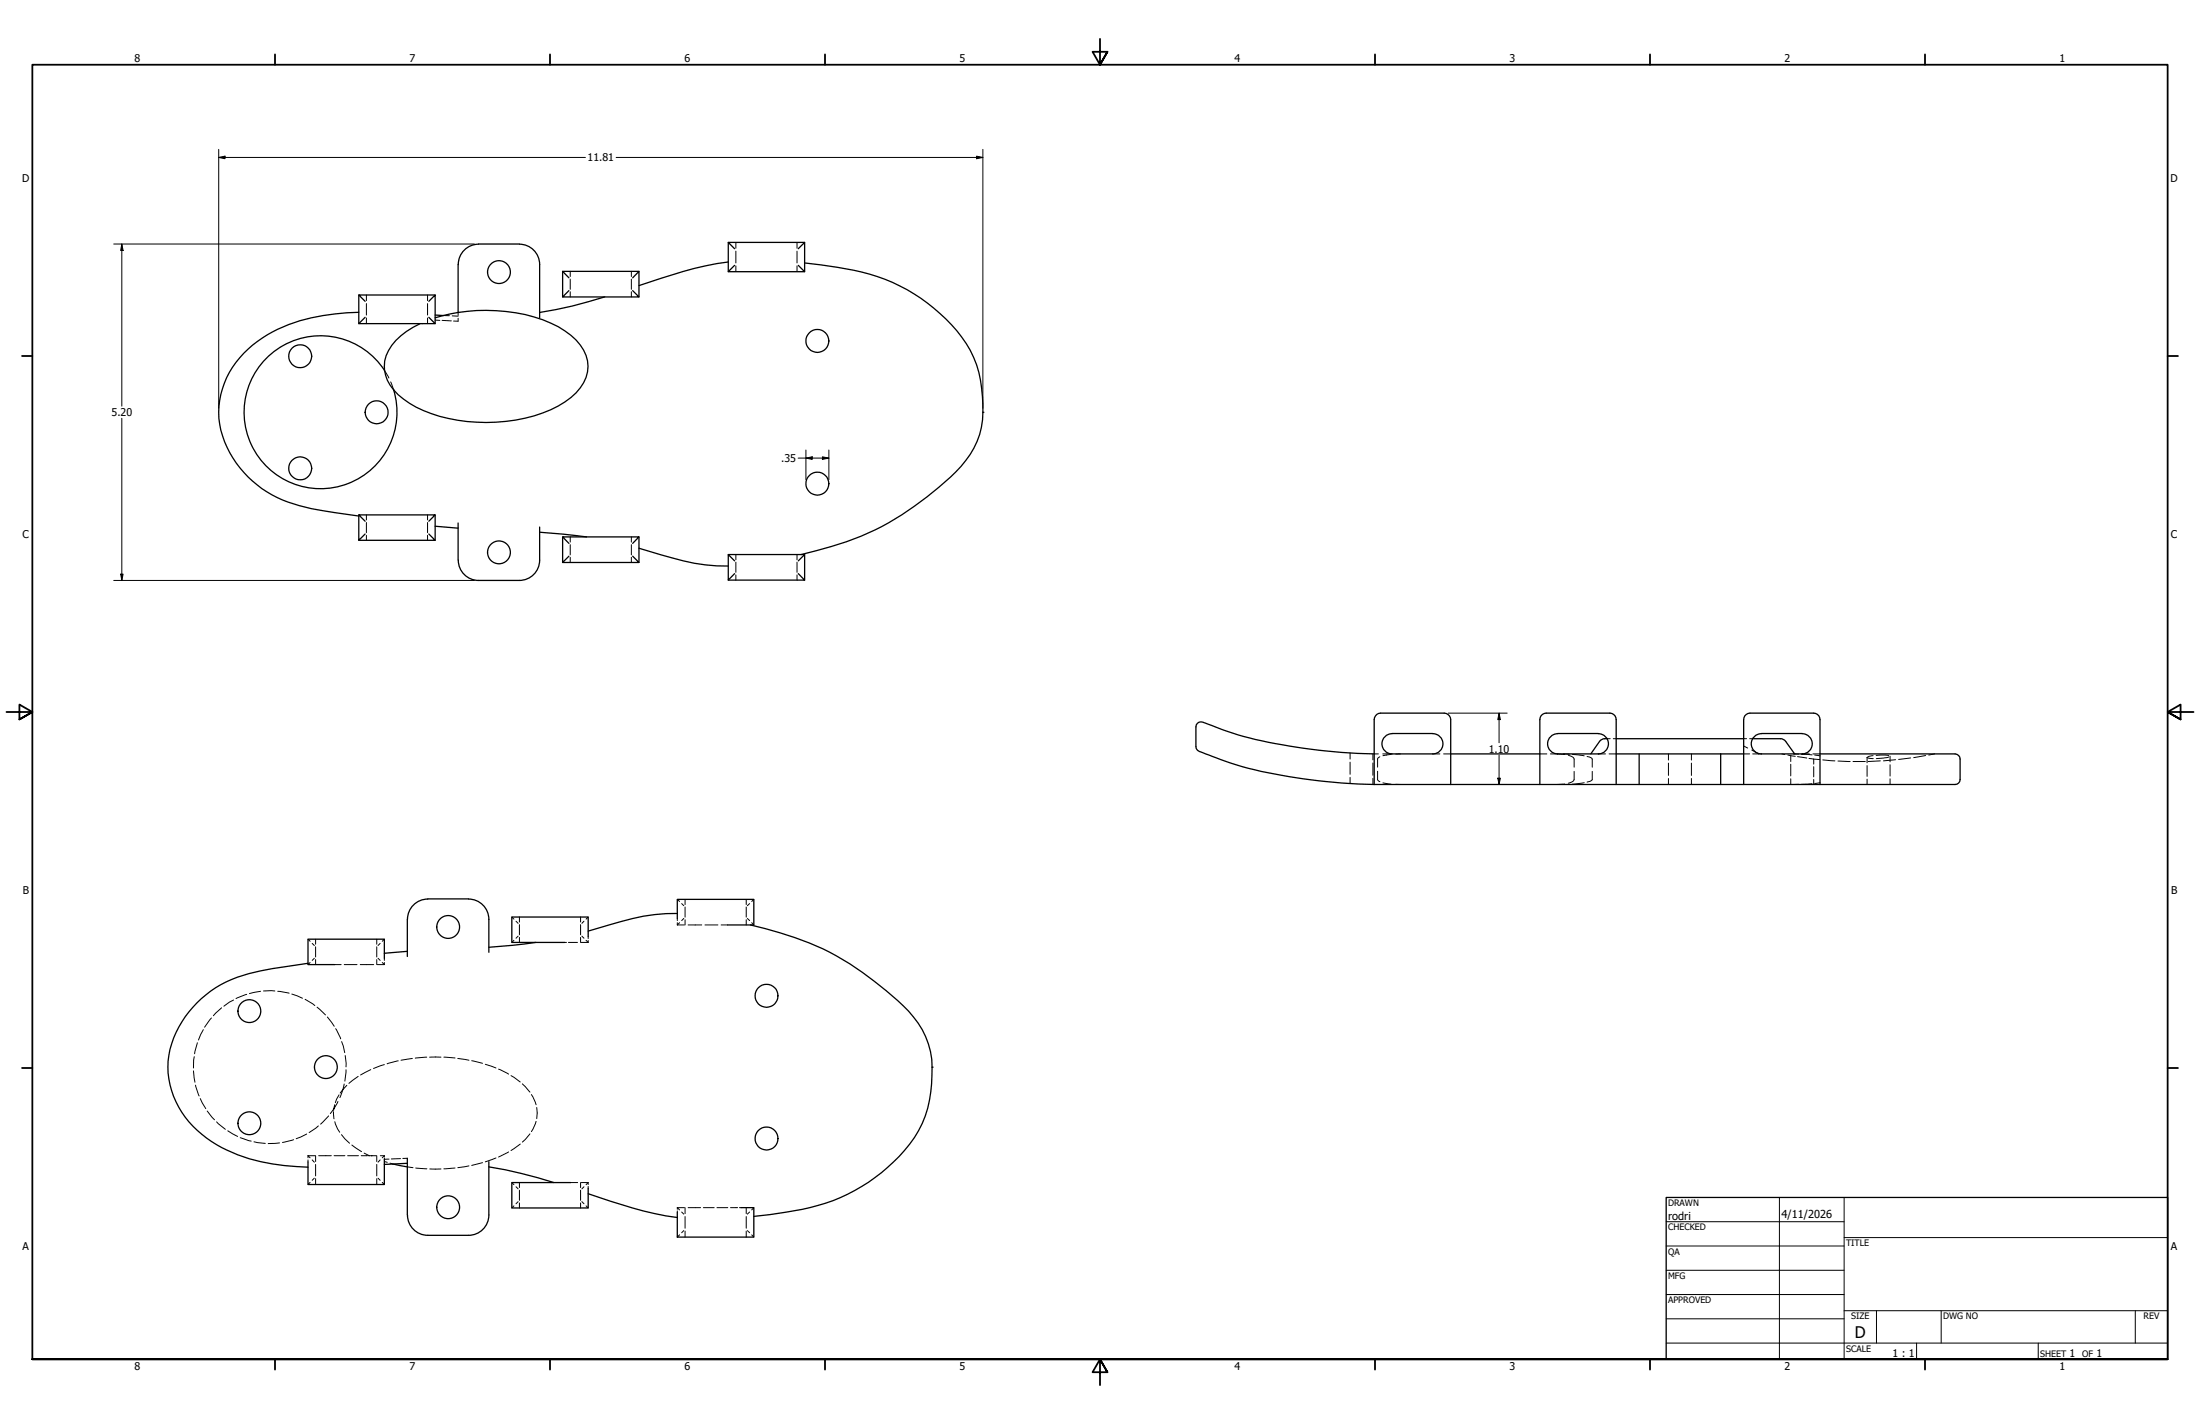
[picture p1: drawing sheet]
<svg xmlns="http://www.w3.org/2000/svg" width="864mm" height="559mm" viewBox="0 0 864 559" stroke-linecap="round" stroke-linejoin="round" font-family="sans-serif">
<!-- layer: Hidden (ANSI) -->
<g fill="none" stroke="#000" stroke-width=".39">
<path d="M288.9 95.1v2.3M288.9 98.6v4.6M312.9 95.1v2.3M312.9 98.6v4.6M143.8 115.8v2.2M143.8 119.1v4.5M167.8 115.8v2.2M167.8 119.1v4.5M223.8 106.5v2M223.8 109.5v4M223.8 114.5v2M247.8 106.5v2"/>
<path d="M247.8 109.5v4M247.8 114.5v2M288.9 104.3v2.3M312.9 104.3v2.3M143.8 124.8v2.2M165.6 127h.2M165.9 127h.2M167.8 124.8v2.2M170.8 125.6l1.9 .1M173.5 125.7l3.7 .2M174.1 123.8l2.3 .1M177.5 124l2.3 .1"/>
<path d="M179.8 122.6v1.2M179.8 124.9v1.1h-1.7M150.9 145.4l1.8 2.9M153.4 149.9l1.2 3.1M143.8 202.1v1.9M143.8 205v4M143.8 210.1v1.9M167.8 202.1v1.9M167.8 205v4M167.8 210.1v1.9M223.8 210.7v2M223.8 213.7v4"/>
<path d="M223.8 218.7v2M247.8 210.7v2M247.8 213.7v4M247.8 218.7v2M288.9 217.6v2M312.9 217.6v2M288.9 220.6v4M288.9 225.6v2M312.9 220.6v4M312.9 225.6v2M530 295.5v2.4M530 299.1v4.7"/>
<path d="M538.9 295.8v2.4M538.9 299.4v4.8M539.4 295.8h1.7M541.7 297l-.9 .9v3.2M542.8 295.8h2.3M545.8 295.8h.6M546 296l-3.1 .5M549.7 295.8l-1.8 .1M562.4 295.8h2.8M566.7 295.8h2.8M604.5 295.8h2.7M608.6 295.8h2.7"/>
<path d="M611.3 295.8h.1M611.3 295.8l2.9 .3M613.7 295.8l2.4 .2M615.6 296.4l.3 .1a2.23 2.23 0 0 1 2 1.4v3.2M617.2 296l4.7 .6M623 296.9a2.2 2.2 0 0 1 2 1v3.2M627.4 295.8h2.8M630.9 289.9h1.2M631.6 295.8h2.8M633.3 289.9h1.1M654.9 295.8v2.5M654.9 299.5v4.8"/>
<path d="M664 295.8v2.5M664 299.5v4.8M684.5 295.8h2.3M684.5 292.7l1.6 .9M684.5 289.9h1.1M686.8 289.9h1.2M687.6 294.3l1.6 .9M688 295.8h2.8M689.7 295.5l.2 .1M690.1 295.7l.3 .1M691.1 295.8h.4M699.5 295.8l1.1 .3"/>
<path d="M701.8 296.3l1.1 .2M702.9 296.5l1.8 .3M702.9 296.5v2.3M702.9 299.9v4.6M704 295.8l2.1 .1M705.6 296.9l3.6 .6M707.1 296l4.2 .2M707.5 295.8h2.7M710.1 297.6l1.9 .3M711.6 295.8h2.8M712 297.9l2.3 .2M712 297.9v1.9"/>
<path d="M712.3 296.3l2.1 .3M715.5 298.2l4.8 .4M721.5 298.6l4.7 .2M727.4 298.8h4.8M732.9 297.2l2.4 .5M732.9 297.2v2.1M735.3 296.5l-1.6 .3-.8 .4M736.5 296.4l4.9 .1M738.1 298.6l-4.7 .2M741.4 297.1l-4.9 .6M741.9 296.7v2.3M744.1 298.1l-4.8 .5"/>
<path d="M750 297.4l-4.7 .6M755.9 296.5l-4.7 .8M759.5 295.8l-2.4 .5M530 305.1v2.4M538.9 305.4v2.4M539.4 307.8h1.7M540.8 302.6v3.5l.9 .7M542.8 307.8h1.6M542.9 307.2l3.1 .5M547.9 307.8h1.8M614.2 307.7l-2.9 .1M616.1 307.8h-2.4"/>
<path d="M617.9 302.7v3.2a2.37 2.37 0 0 1-2.3 1.4M621.9 307.1l-4.7 .6M625 302.7v3.4l-2 .8M654.9 305.5v2.3M664 305.5v2.3M702.9 305.6v2.2M706.1 307.8h-2.1M711.3 307.5l-4.2 .3M712 300.9v4M712 305.9v1.9M714.4 307.1l-2.1 .4M732.9 300.4v4.3"/>
<path d="M732.9 305.8v2M741.9 300.1v4.4M741.9 305.6v2.2M200.9 359.9l.8 .8M203.9 359.9v1.9M227.9 359.9v1.9M230.9 359.9l-.8 .8M265.9 352.9l.9 .9M267.6 354.6l.8 .8M268.9 352.9v2.1M268.9 355.9v4M292.9 352.9v2.1"/>
<path d="M292.9 355.9v4M294.3 354.6l-.9 .8M295.9 352.9l-.8 .9M120.9 368.6l.8 .8M121.7 377.7l-.8 .8M122.6 370.2l.8 .8M123.4 376l-.8 .9M123.9 368.6v1.9M123.9 371.5v4M123.9 376.6v1.9M131.4 378.5h2.5M135.1 378.5h5"/>
<path d="M141.4 378.5h5.3M147.9 368.6v1.9M147.9 371.5v4M147.9 376.6v1.9M148.1 378.5h2.8M148.4 376l.8 .9M149.2 370.2l-.8 .8M150.1 377.7l.8 .8M150.9 376v.9M150.9 377.7v.8M150.9 368.6l-.8 .8M201.7 369l-.8 .8"/>
<path d="M202.6 361.5l.8 .8M203.4 367.3l-.8 .9M203.9 362.8v4M203.9 367.9v1.9M221.6 369.8h.8M223.1 369.8h3.6M227.9 362.8v4M227.9 367.9v1.9M228.1 369.8h2.8M228.4 367.3l.8 .9M229.2 361.5l-.8 .8M230.1 369l.8 .8"/>
<path d="M230.9 367.5v.8M230.9 369.1v.7M265.9 360.4v.9M265.9 362.1v.9M265.9 363h2.8M266.8 362.1l-.9 .9M268.4 360.4l-.8 .9M268.9 360.9v2.1M270.1 363h5.4M276.7 363h5.1M283.1 363h2.5M292.9 360.9v2.1"/>
<path d="M293.4 360.4l.9 .9M295.1 362.1l.8 .9M83 399.5l-2.7 3.6M87 395.5l-3.2 3.1M91.7 392.4l-3.8 2.4M96.8 390.2l-4.2 1.7M102.3 389l-4.4 .9M103.4 388.9h4.5M109 389l4.5 .8M114.6 390.1l4.1 1.6M119.8 392.2l3.8 2.4M124.5 395.2l3.3 3.1"/>
<path d="M128.5 399.1l2.7 3.6M76.3 414.7l-.4 4.4M77.5 409.2l-1.1 4.3M79.8 404.1l-1.9 4M131.8 403.7l1.9 4M134.1 408.7l1.2 4.4M135.5 414.2l.3 4.5M135.8 419.8l-.4 4.4M145.5 419.7l-4 2.1M150.9 417.8l-4.3 1.5M156.3 416.3l-4.3 1.1M161.9 415.4l-4.5 .7"/>
<path d="M167.5 414.8l-4.5 .4M168.7 414.8h4.4M174.2 414.8l4.4 .4M179.7 415.4l4.4 .7M185.2 416.2l4.2 1.1M190.5 417.6l4.2 1.5M195.7 419.5l3.9 2M75.9 420.2l.6 4.5M76.8 425.8l1.4 4.3M78.6 431.1l2.2 3.9M81.3 436l2.9 3.4M129 437.9l-3.1 3.2"/>
<path d="M130.9 436.2l.2 2.8M130.9 435.7l.1-.5-1.3 1.8M132.7 432.2l-1.7 3 .4-1.7M133.1 429.6l-1.5 3.1M134.6 427.5l-1.2 3.2M134.6 427.5l-1.1 1.4M135.1 425.4l-.5 2.1M136.1 425.9l-1.5 1.6M140.6 422.4l-3.6 2.7M200.6 422.1l3.6 2.5M205 425.3l3 3.3M208.6 429.5l1.8 4"/>
<path d="M210.7 434.6v4.4M85 440.2l3.5 3M89.4 443.7l3.9 2.3M94.3 446.5l4.3 1.3M99.7 448.1l4.4 .6M109.7 448.5l-4.4 .3M115.3 447.2l-4.4 1.1M120.4 445l-4.1 1.8M120.9 453.5h2.8M120.9 453.5v.8M120.9 455.2v.8M120.9 453.5l.8 .8"/>
<path d="M122.6 455.2l.8 .9M123.9 453.5v2.3M123.9 456.9v4.6M125 441.8l-3.7 2.6M125.1 453.5h4.9M131.1 453.5h4.3M131.4 440.2l1.1 2.8 .8 1.3M134 445.3l3.2 3.3M136.5 453.5h4.2M138.1 449.3l3.8 2.6M141.8 453.5h2.5M142.9 452.5l2.1 1"/>
<path d="M144.6 453.5h.6M145.5 453.5h.4M146.1 453.5h1.6M147.9 453.5v2.3M147.9 456.9v4.6M149.2 455.2l-.8 .9M149.3 453.5h1.6M150.9 453.5v.5M150.9 454.5v.4h1.8M150.9 453.5l-.8 .8M150.9 455.8l1.1 .3M153.1 456.4l1.1 .4"/>
<path d="M157.2 454.7l-3.6 .1M159.9 457.9l2.2 .3M159.9 454.5l-1.8 .1M163.2 458.3l4.4 .4M168.7 458.7h4.4M178.6 458.3l-4.4 .4M184.1 457.5l-4.4 .7M189.4 456.2l-4.2 1.1M194.7 454.4l-4.2 1.5M199.6 452.1l-3.9 1.9M204.2 448.9l-3.6 2.6M208 444.9l-3 3.3"/>
<path d="M210.4 440.1l-1.8 4M121.7 464l-.8 .8M123.4 462.3l-.8 .9M123.9 462.5v2.3M147.9 462.5v2.3M148.4 462.3l.8 .9M150.1 464l.8 .8M200.9 464.1l.8 .8M201.7 473.2l-.8 .8M202.6 465.7l.8 .8M203.4 471.6l-.8 .8M203.9 464.1v1.9"/>
<path d="M203.9 467v4M203.9 472.1v1.9M224 464.1h2.8M227.9 464.1v1.9M227.9 467v4M227.9 472.1v1.9M228.2 464.1h2.7M228.4 471.6l.8 .8M229.2 465.7l-.8 .8M230.1 473.2l.8 .8M230.9 464.1v.7M230.9 465.6v.7"/>
<path d="M230.9 464.1l-.8 .8M265.9 473.9h2.8M265.9 473.9v.6M265.9 475.2v.5M265.9 473.9l.9 .9M267.6 475.6l.8 .8M268.9 473.9v2.3M268.9 477.4v4.6M270.1 473.9h4.9M276.1 473.9h4.3M281.4 473.9h4.3M286.8 473.9h2.8"/>
<path d="M290.3 473.9h.6M292.9 473.9v2.3M292.9 477.4v4.6M294.3 475.6l-.9 .8M295.9 473.9l-.8 .9M266.8 484.6l-.9 .9M268.4 482.9l-.8 .8M268.9 483.1v2.4M292.9 483.1v2.4M293.4 482.9l.9 .8M295.1 484.6l.8 .9"/>
</g>
<!-- layer: Visible (ANSI) -->
<g fill="none" stroke="#000" stroke-width=".51">
<path d="M285.9 95.1v11.5M313.4 97.6l2.4-2.5v11.5M315.8 95.1h-29.9l2.5 2.5M140.8 115.8v11.2M168.3 118.2l2.5-2.4v11.2M170.8 115.8h-30l2.5 2.4M179.8 103.8v18.8M179.9 103.8a8.1 8.1 0 0 1 7.9-8h16.1a8 8 0 0 1 7.9 8M211.8 103.8v20.9M220.9 106.5v10M223.3 114l-2.4 2.5h29.9l-2.5-2.5M237.4 116.5a164.7 164.7 0 0 1-25.6 6.1"/>
<path d="M248.3 109l2.5-2.5v10M250.8 106.5h-29.9l2.4 2.5M285.9 102.8a130.4 130.4 0 0 0-26.4 6.4l-8.7 2.9M288.4 104.1l-2.5 2.5h29.9l-2.4-2.5M315.8 103.2a120.9 120.9 0 0 1 31.6 6.4 68.6 68.6 0 0 1 33.5 27.9 50.7 50.7 0 0 1 3.7 33 37.7 37.7 0 0 1-11.5 16.8 117 117 0 0 1-40.9 25.3l-17.7 5M140.8 122.6a73.9 73.9 0 0 0-36 8.8 35.9 35.9 0 0 0-18.9 30.4 38.6 38.6 0 0 0 16.8 29.9 52.8 52.8 0 0 0 24 8.7l14.1 2.1M143.3 124.5l-2.5 2.5h30l-2.5-2.5M164.9 127a25.2 25.2 0 0 0-13.3 12.6l-.6 2.1-.1 3.7M170.8 123.6l3.3 .2M179.8 122.6a66.4 66.4 0 0 1 39.3 5.6 21.3 21.3 0 0 1 11.5 13.4 15 15 0 0 1-6.5 14.4 54.4 54.4 0 0 1-33.3 9.8 59.2 59.2 0 0 1-30.1-7.6l-4.4-3.3-1.7-1.9M179.8 122.6l-9 2.1M150.9 145.3a30 30 0 0 0-50.5 .5 30 30 0 0 0 21.5 45.7 30 30 0 0 0 32.6-38.5"/>
<path d="M150.9 145.4a14.3 14.3 0 0 0 3.7 7.6M140.8 202.1v9.9l2.5-2.4M143.3 204.5l-2.5-2.4h30l-2.5 2.4M168.3 209.6l2.5 2.4h-30M170.8 202.1v9.9M170.8 206.5l9 .8M179.8 205.2v14.6M179.9 219.8a8 8 0 0 0 8 8h15.9a8 8 0 0 0 8-8M211.8 208.9l18.5 1.8M211.8 206.8v13M220.9 210.7v10l2.4-2.5M223.3 213.2l-2.4-2.5h29.9l-2.5 2.5"/>
<path d="M248.3 218.2l2.5 2.5h-29.9M250.8 215.1l8.7 2.6a80.8 80.8 0 0 0 26.4 4.4M250.8 210.7v10M285.9 217.6h29.9M288.4 220.1l-2.5-2.5v10l2.5-2.5M313.4 225.1l2.4 2.5h-29.9M313.4 220.1l2.4-2.5v10M539.4 295.8a209 209 0 0 1-57.6-8.8l-7.3-2.7a6.2 6.2 0 0 0-3.8-.9l-1.1 1.1-.1 .7v7.8a3.3 3.3 0 0 0 2.9 2.5 142.5 142.5 0 0 0 39.2 10.1l15.2 1.7 12.6 .5M546.4 287.8h16M546.4 287.9a4 4 0 0 0-3.9 4 4 4 0 0 0 3.9 3.9h16.1a4 4 0 0 0 3.9-3.9 4 4 0 0 0-3.9-4M569.5 295.8h35M611.4 287.8h16"/>
<path d="M611.5 287.9a4 4 0 0 0-4 4 4 4 0 0 0 4 3.9h15.9M627.4 287.9a4 4 0 0 1 4 4 4 4 0 0 1-4 3.9M630.9 289.9h-1.4l-1.3 .7-3.7 5.2M634.4 295.8h41M634.4 289.9h50.1M643.4 295.8v12M675.4 295.8h9.1M675.4 295.8v12M688 289.9l11.9 .2 1.1 .8 3.5 4.9M691.4 287.9a4 4 0 0 0-3.9 4 4 4 0 0 0 4 3.9h15.9a4 4 0 0 0 4-3.9 4 4 0 0 0-4-4M691.5 287.8h16M714.4 295.8h53.1a2.06 2.06 0 0 1 1.9 2.1v8a1.95 1.95 0 0 1-1.9 1.9h-198"/>
<path d="M539.4 307.8v-25.4a2.64 2.64 0 0 1 2.6-2.6h24.9a2.64 2.64 0 0 1 2.6 2.6v25.4M539.4 307.8h30.1M604.5 307.8v-25.4a2.5 2.5 0 0 1 2.4-2.6h25.1a2.54 2.54 0 0 1 2.4 2.6v25.4M684.5 307.8v-25.4a2.5 2.5 0 0 1 2.4-2.6h25.1a2.54 2.54 0 0 1 2.4 2.6v25.4M167.9 352.7h16M167.9 352.8a8 8 0 0 0-7.9 8M183.9 352.8a8 8 0 0 1 8 8v12.9M265.9 358.5a80 80 0 0 0-26.4 4.3l-8.6 2.6M120.9 378a153.3 153.3 0 0 0-27.7 5.5 41.5 41.5 0 0 0-26.9 30.6 34.5 34.5 0 0 0 16.7 33.8 64.8 64.8 0 0 0 33.3 9.9l4.6 .2M150.9 376v-7.4h-30v9.9h10.5M159.9 360.7v14.6M159.9 373.3l-9 .8"/>
<path d="M210.3 369.8l-18.4 1.9M230.9 367.5v-7.6h-30v9.9h20.7M265.9 360.4v-7.5h30v10.1h-10.3M294.6 363a115.2 115.2 0 0 1 43.9 18.6 92.8 92.8 0 0 1 21.9 19.9 31.4 31.4 0 0 1 5.4 20.5 43.4 43.4 0 0 1-15.1 34 71.9 71.9 0 0 1-42.2 19.7l-12.6 1.6M150.9 454.9v9.9h-30v-8.8M154.2 456.8l5.7 1.1M159.9 454.5v22.3M159.9 456.5l-9 .4M191.9 455.9v20.9a8 8 0 0 1-8 8h-16a8 8 0 0 1-7.9-8M191.9 457.9a180.6 180.6 0 0 1 25.5 6.2M224 464.1h-23.1v9.9h30v-7.7M230.9 468.4a161.4 161.4 0 0 0 35 9.4"/>
<path d="M290.9 473.9h5v11.6h-30v-9.8"/>
<circle cx="195.9" cy="106.8" r="4.5"/>
<circle cx="117.9" cy="139.8" r="4.5"/>
<circle cx="320.9" cy="133.8" r="4.5"/>
<circle cx="147.8" cy="161.8" r="4.5"/>
<circle cx="117.9" cy="183.8" r="4.5"/>
<circle cx="320.9" cy="189.8" r="4.5"/>
<circle cx="195.9" cy="216.8" r="4.5"/>
<circle cx="175.9" cy="363.8" r="4.5"/>
<circle cx="97.9" cy="396.8" r="4.5"/>
<circle cx="300.9" cy="390.8" r="4.5"/>
<circle cx="127.9" cy="418.8" r="4.5"/>
<circle cx="97.9" cy="440.8" r="4.5"/>
<circle cx="300.9" cy="446.8" r="4.5"/>
<circle cx="175.9" cy="473.7" r="4.5"/>
</g>
<g fill="#000">
<circle cx="385.8" cy="161.8" r=".25"/>
<circle cx="365.9" cy="418.8" r=".25"/>
</g>
<!-- layer: Border (ANSI) -->
<g fill="none" stroke="#000" stroke-width=".7">
<path d="M431.8 15.2v10.2l-2.9-5.1h5.8l-2.9 5.1 2.9-5.1M107.9 21.3v4.1M215.9 21.3v4.1M323.8 21.3v4.1M539.8 21.3v4.1M647.7 21.3v4.1M755.6 21.3v4.1M8.6 139.7h4.1M850.9 139.7h4.1M2.5 279.4h10.2l-5.1-2.9v5.8l5.1-2.9-5.1 2.9M861.1 279.4h-10.2l5.1-2.9v5.8l-5.1-2.9 5.1 2.9M8.6 419.1h4.1"/>
<path d="M850.9 419.1h4.1M12.7 533.4v-508h838.2v508h-838.2h838.2M107.9 533.4v4.1M215.9 533.4v4.1M323.8 533.4v4.1M434.7 538.5l-2.9-5.1 2.9 5.1h-5.8l2.9-5.1v10.2M539.8 533.4v4.1M647.7 533.4v4.1M755.6 533.4v4.1"/>
</g>
<!-- layer: Title (ANSI) -->
<g fill="none" stroke="#000" stroke-width=".39">
<path d="M654 479.4h69.9M698.5 469.9v63.5M723.9 469.9v63.5M654 488.9h69.9M654 498.5h69.9M723.9 485.6h127M654 508h69.9M654 517.5h69.9M723.9 514.3h127M736.6 514.3v12.7M762 514.3v12.7M838.2 514.3v12.7"/>
<path d="M654 527h196.9M752.3 527v6.4M800.1 527v6.4"/>
</g>
<path d="M654 469.9h196.9v63.5h-196.9z" fill="none" stroke="#000" stroke-width=".51"/>
<!-- layer: Dimension (ANSI) -->
<g fill="none" stroke="#000" stroke-width=".39">
<path d="M85.9 58.6v101.6M385.8 58.6v101.6M85.9 61.8l2.4-.5v1zM85.9 61.8h143.9M241.9 61.8h143.9M383.3 61.3l2.5 .5-2.5 .5zM44.6 95.8h141.6M47.8 95.8l.5 2.5h-.9zM47.8 95.8v63.6M47.8 164.1v63.7M313.3 179.8h12.1M316.4 179.8l2.4-.5v1z"/>
<path d="M316.4 176.6v11.6M322.8 179.3l2.6 .5-2.6 .5zM325.4 176.6v11.6M44.6 227.8h141.6M47.4 225.3h.9l-.5 2.5zM568.5 279.8h23.1M588.5 279.8l.5 2.6h-1.1zM588.5 279.8v11.7M588.5 296.3v11.5M571.1 307.8h20.5M587.9 305.4h1.1l-.5 2.4z"/>
</g>
<path d="M85.9 61.8l2.4-.5v1zM383.3 61.3l2.5 .5-2.5 .5zM47.8 95.8l.5 2.5h-.9zM316.4 179.8l2.4-.5v1zM322.8 179.3l2.6 .5-2.6 .5zM47.4 225.3h.9l-.5 2.5zM588.5 279.8l.5 2.6h-1.1zM587.9 305.4h1.1l-.5 2.4z" fill="#000"/>
<text font-size="6.3" x="728.1" y="524.9">D</text>
<g font-size="4.3">
<text x="654.8" y="478.6">rodri</text>
<text x="699.3" y="478">4/11/2026</text>
</g>
<g font-size="4.2">
<text x="52.8" y="24.4">8</text>
<text x="160.8" y="24.4">7</text>
<text x="268.7" y="24.4">6</text>
<text x="376.7" y="24.4">5</text>
<text x="484.6" y="24.4">4</text>
<text x="592.6" y="24.4">3</text>
<text x="700.5" y="24.4">2</text>
<text x="808.5" y="24.4">1</text>
<text x="230.6" y="63.3">11.81</text>
<text x="8.8" y="71.4">D</text>
<text x="852" y="71.4">D</text>
<text x="43.8" y="163.3">5.20</text>
<text x="306.6" y="181.3">.35</text>
<text x="8.9" y="211.1">C</text>
<text x="852.2" y="211.1">C</text>
<text x="584.4" y="295.4">1.10</text>
<text x="9" y="350.8">B</text>
<text x="852.2" y="350.8">B</text>
<text x="8.9" y="490.5">A</text>
<text x="852.2" y="490.5">A</text>
<text x="742.9" y="532.6">1 : 1</text>
<text x="812.4" y="532.6">1</text>
<text x="823" y="532.6">1</text>
<text x="52.8" y="537.5">8</text>
<text x="160.8" y="537.5">7</text>
<text x="268.7" y="537.5">6</text>
<text x="376.7" y="537.5">5</text>
<text x="484.6" y="537.5">4</text>
<text x="592.6" y="537.5">3</text>
<text x="700.5" y="537.5">2</text>
<text x="808.5" y="537.5">1</text>
</g>
<g font-size="3.5">
<text x="654.8" y="473.2">DRAWN</text>
<text x="654.8" y="482.8">CHECKED</text>
<text x="724.7" y="488.9">TITLE</text>
<text x="654.8" y="492.3">QA</text>
<text x="654.8" y="501.8">MFG</text>
<text x="654.8" y="511.4">APPROVED</text>
<text x="726.7" y="517.7">SIZE</text>
<text x="762.8" y="517.7">DWG NO</text>
<text x="841.4" y="517.7">REV</text>
<text x="724.7" y="530.4">SCALE</text>
<text x="800.9" y="532.6">SHEET</text>
<text x="817.4" y="532.6">OF</text>
</g>
</svg>
